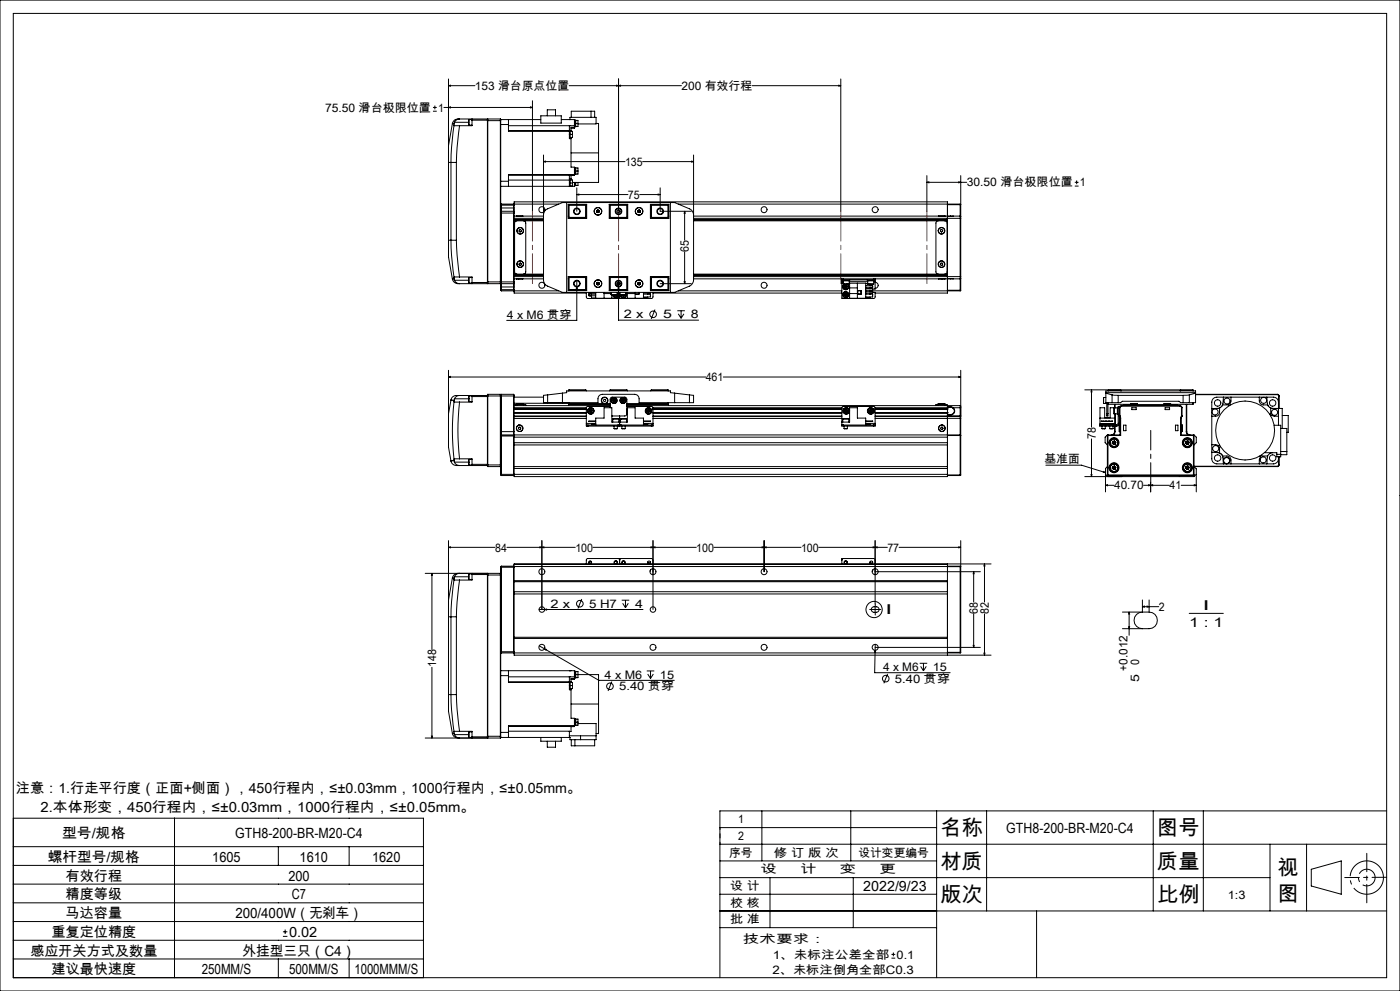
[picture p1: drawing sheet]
<svg xmlns="http://www.w3.org/2000/svg" width="420mm" height="297mm" viewBox="0 0 420 297" stroke-linecap="round" stroke-linejoin="round" font-family="sans-serif">
<g fill="none" stroke="#000" stroke-width=".3">
<path d="M0 0h420v297h-420zM4 4h412v289h-412zM129.9 33.3h1.1M129.9 32.2h1.1M130.5 31.6v1.2M133.2 32.2h26.5M134.5 25.7l.6-.2v.3zM134.5 32.2l.6-.2v.3zM134.5 23.7v48.3M134.5 25.7h8M135.7 37l-1.2 6.7v5h.8M135.7 37l.5 .1"/>
<path d="M136.2 37.5l-.7 6.6-.2 4.6M136.2 37.5l1.7 .2M136.2 37.1v.4M136.3 36.7l-.1 .4M136.3 36.7h4.3M137.9 35.7h-.4a1.66 1.66 0 0 0-1.8 1.3M137.9 37.7l-.8 6.5-.2 4.5M137.9 35.7l8.3 .1M137.9 35.7l-.8 .2-.8 .8M140.7 35.8v1.7M140.7 35.8h.9M140.7 37.5h.9"/>
<path d="M141.6 35.7v.3M141.6 36v1.7h-3.7M141.6 36h4.6M146.2 35.8v.4M146.2 36.2v48.3M146.2 36.2h4M146.3 35.7v49.3M146.3 35.7h3.8M146.3 35.7l-.1 .1M150.1 35.7v49.3M150.1 35.7l.1 .5M150.2 36.2v48.7"/>
<path d="M150.2 35.8h12M150.2 37.3h2.3M152.5 37.3v2h18.6v2h-.3M152.5 35.8v1.5M152.5 39.2h18.3M152.5 37.7h19.8M159.1 32l.6 .2-.6 .1zM159.7 30.2v33.1M162.2 34.7h6.2v2.2h-6.2zM164.2 34.7v-1.8h2.5v1.8M168.4 35.8h3.9v2.6h-1M170.7 25.7h33.7"/>
<path d="M170.8 39.2v1.1M170.8 37.7h.1M170.8 37.7v1.4M170.8 35.8h.1M170.8 35.8h.2M170.8 39.1v.1M170.8 39.1h.5M171 35.8v-.6h7.8v1.9h-5.4M171.1 39.4h.6v.9M171.3 39.1v.3M171.4 35.2v-1.9h7v1.9M172.3 38.2h-1v.9"/>
<path d="M172.3 36h.4v2h-.4M172.3 37h1.1M172.5 36v2M172.7 36.1h.7v.9M173.4 37v.9h-.7M177.3 33.3v1.9M178.8 37h.8v8.8M185 25.5l.6 .2-.6 .1zM185.6 25.7l.6-.2v.3zM185.6 23.7v39.6M225.7 25.7h26.5M251.6 25.5l.6 .2-.6 .1z"/>
<path d="M252.2 23.7v39.6M135.3 48.7h1.6M135.3 48.7v23.3M136.9 48.7v23.3M150.2 54.3h2.3M152.5 54.3v1.5M152.5 54h18.3M163.1 48.4l.6-.1v.3zM163.1 46.5v37.8l.3 .7 .5 .6 4.8 2h33.7l4.4-1.8 .7-.5 .6-1.4v-37.4M163.1 48.4h24.4M170.8 40.3v1.3h.5M170.8 40.3h.1"/>
<path d="M170.8 52.5h.1M170.8 52.5v1M170.8 54v1.8M170.8 53.9h.3v1.9M170.8 55.8h.1M170.8 40.3h.9M170.8 53.5v.5M170.8 53.5h.5M170.8 54.9h.9M171.1 53.9h.6v1M171.3 41.2v.4M171.3 53.5v.4"/>
<path d="M171.3 41.6v8.5h1v2.4h-19.8M171.3 55.8h.1M171.3 45.8h8.3M171.7 40.3v.9h-.6M171.7 54.9v.9h-.6M172.3 52.3h-19.8v2M172.3 50.3h.4v1.9l-.4 .1M172.3 52.6h-1v.9M172.3 54.7v1.1h-22.1M172.3 51.3h1.1M172.5 50.3v2M172.5 54.7v1"/>
<path d="M172.7 50.3h.7v1M172.7 54.7v.9l-.4 .1M173 58.3l.6-.1v.3zM173 56.3v7M173 58.3h15.4M173.4 51.3v.9h-.7M173.4 54.7v.9h-.7M179.6 45.8v8.9h-7.9M191.9 58.3h6.1M192.8 48.4h15.3M197.4 58.2l.6 .1-.6 .2zM198 56.3v7h9.4"/>
<path d="M207.5 48.3l.6 .1-.6 .2zM278.1 54.6l.6-.1v.3zM278.1 54.6h11.9M278.1 52.6v10.7M287.6 54.5l.6 .1-.6 .2zM288.2 52.6v12.3M322.4 55.8h1.2M322.4 54.6h1.2M323 54.1v1.1M134.5 72v5l1.2 6.6M134.5 72h.8M135.3 72h1.6"/>
<path d="M135.3 72l.2 4.6 .7 6.5M136.9 72l.2 4.4 .8 6.6M150.2 61.6h4M150.2 63.8h4M150.2 62.3h4M150.4 63.3v21.7M150.4 61.2v2.1M150.4 63.3h3.7M150.4 61.2h3.7M150.4 63.3l-.2 .2M150.4 61.2l-.2 .1M154.1 63.3v21.7"/>
<path d="M154.1 61.2v2.1M154.1 63.3l.1 .2M154.1 61.2l.1 .1M154.2 63.5v.3M154.2 63.5v-3h130v4.3M154.2 63.8v20.7M154.2 66.2h8.9M154.2 65.9h8.9M154.2 64.8h8.9M154.2 61.2h13.4M154.2 65.4h8.9M154.2 65.8h8.9"/>
<path d="M154.9 64.8h2M155 66.2l-.4 .2-.2 .4v14.7l.2 .5 .4 .2M155.8 68.9l.3-.1 .3 .2v.4l-.4 .2-.3-.3zM155.8 78.9l.3-.1 .3 .3-.1 .3-.3 .1-.3-.2zM157.1 66.2l.4 .2 .2 .4v14.7l-.2 .5-.4 .2M163.1 64.4l.3-1.1 .5-.5 4.8-2.1h33.7l4.8 2.1 .5 .5 .4 1.1M170 60.7v26.9M170.5 64.8h.1M170.5 61.2h5.5v4.2h-5.5zM170.6 61.5v3.9M170.6 61.5h5.1M170.7 61.3v4"/>
<path d="M170.7 61.3l-.1 .2M170.7 61.3h5.3M170.7 65.3h5.3M175.7 61.5l.2-.2v4l-.2-.1M175.7 65.2h-5.1l.1 .1M175.7 61.5v3.7M179.1 63.5l.3 .2M179.1 63.1v.4M179.4 62.9l.3 .2M179.4 62.9l-.3 .2M179.7 63.5l-.3 .2M179.7 63.1v.4"/>
<path d="M182.8 61.2h5.5v4.2h-5.5zM182.8 61.3h5.5M182.8 65.3h5.5M183.1 61.5v3.7M183.1 61.5l-.2-.2v4l.2-.1M183.1 61.5h5M183.1 65.2h5M188.1 61.5l.1-.2v4l-.1-.1M188.1 61.5v3.7M191.4 63.5l.3 .2M191.4 63.1v.4M191.7 62.9l.4 .2"/>
<path d="M191.7 62.9l-.3 .2M192.1 63.5l-.4 .2M192.1 63.1v.4M195.1 61.2h5.6v4.2h-5.6zM195.1 61.3h5.3M195.1 65.3h5.3M195.4 61.5v3.7M195.4 61.5l-.2-.2v4l.2-.1M195.4 61.5h5.2M195.4 65.2h5.2l-.2 .1M200.4 61.3v4M200.4 61.3l.2 .2"/>
<path d="M200.6 61.5v3.9M200.6 64.8h.1M201.1 60.7v26.9M203.5 61.2h84.5M205.4 63.3l.2 .6h-.4zM205.4 63.3v8.7M205.4 75.5v9.5M208.1 66.2h76.1M208.1 65.9h76.1M208.1 64.8h77.1M208.1 65.4h79.9M208.1 65.8h76.1"/>
<path d="M281.4 66.2l-.4 .2-.2 .4v14.7l.2 .5 .4 .2M281.6 64.8h2M282.2 68.9l.3-.1 .3 .2v.4l-.4 .2-.3-.3zM282.2 78.9l.4-.1 .2 .3-.1 .4h-.4l-.2-.3zM283.5 66.2l.4 .2 .2 .4v14.7l-.2 .5-.4 .2M284.2 64.8v.6M284.2 65.4v17.5M284.2 61.3h3.8M285.2 64.8h.8M285.2 64.8h.1M286 64.8h-.8M286 64.8h2"/>
<path d="M288 65.4h.2M288 64.8v.6M288 64.8l.2 .1M288 61.2v.1M288 61.2l.2 .1h-.2M288 61.3v3.5M288 65.4v17.5M288.2 64.9v.5M288.2 65.4v17.5M135.7 83.6a1.84 1.84 0 0 0 2.2 1.4M136.2 83.1v.5M136.2 83.6l.1 .4"/>
<path d="M136.2 83.6h-.5M136.3 84l.8 .8 .8 .2M136.3 84h4.3M137.9 83l-1.7 .1M137.9 83h3.7v1.7M140.7 83.2v1.6M140.7 83.2h.9M140.7 84.8h.9M141.6 84.7v.3M141.6 84.7h4.6M146.2 84.9l-8.3 .1M146.2 84.5v.4"/>
<path d="M146.2 84.5h8M146.2 84.9l.1 .1M146.3 85h3.8M150.2 84.9v1.1M150.2 86l.2 1.2M150.2 84.9l-.1 .1M150.2 86.8h4M150.2 84.8l.2 .2M150.2 86h4M150.4 85v2.2M150.4 85h3.7M150.4 87.2h3.7"/>
<path d="M154.1 85v2.2M154.2 84.5v.3M154.2 84.8v3h21.7M154.2 82.2h8.9M154.2 82.5h8.9M154.2 83.6h8.9M154.2 87.2h13.4M154.2 82.9h8.9M154.2 84.8l-.1 .2M154.2 87l-.1 .2M154.9 83.6h2M170.5 83.6h.1"/>
<path d="M170.5 82.9h5.5v4.2h-5.5zM170.6 82.9v3.9M170.6 86.8h5.1M170.6 86.8l.1 .2M170.7 83v4M170.7 83l-.1 .2h5.1M170.7 83h5.3M170.7 87h5.3M173 85.8l.2 .6h-.3zM173 84.2v11.8h-21M175.7 83.2l.2-.2v4l-.2-.2M175.7 83.2v3.6"/>
<path d="M175.9 87.6v1.5l.4 .4 9.3-.1M176.7 87.6v.2h2M176.7 88.2v.4h2M176.7 88.2v.2M176.7 88.2h2M176.8 88.6h.5M177.4 87.8v.4l-.3-.3-.4 .3M177.4 88.6v.7h1.3M178.7 87.6v1.8h14.3v-1.8M179.1 85.2l.3 .2M179.1 84.8v.4M179.4 84.6l.3 .2"/>
<path d="M179.4 84.6l-.3 .2M179.7 85.2l-.3 .2M179.7 84.8v.4M181.2 87.6v1.8M181.2 88h2.1M182.8 83h5.5M182.8 82.9h5.5v4.2h-5.5zM182.8 87h5.5M183.1 83.2v3.6M183.1 87v.1M183.1 83.2l-.2-.2v4l.2-.2M183.1 83.2h5"/>
<path d="M183.1 86.8h5M183.3 88.3h1.8M183.3 87.6v.7M183.6 88.3v1.1M183.7 87v.1M184.3 88.3l.1 .3M184.4 88.6l.5 .2M184.7 88.3l-.3 .3M184.7 88.3l.2 .5M184.8 88.3l.4 .1M185.1 87.6v.7M185.1 88.1l.1 .3"/>
<path d="M185.2 85.2l.3-.1zM185.2 85.2l.2 .2M185.2 88.4l-.3 .4M185.2 85.3l.1 .1M185.3 87.6a.86 .86 0 0 1-.2 1.5 .86 .86 0 0 1-1.2-.8M185.3 87.6a.89 .89 0 0 1-.2 1.5 .89 .89 0 0 1-1.3-.8M185.5 84.6v.5M185.5 84.9h.4M185.6 85.8l.1 .6h-.3zM185.6 84.2v11.8h24M185.9 84.7v.6M185.9 87.6v1.8"/>
<path d="M186 88.3h1.8M186 87.6v.7M186.6 88.3l.1 .3M186.7 88.6l.4 .2M187 88.3l-.3 .3M187 88.3l.1 .5M187.1 88.3l.4 .2M187.4 87v.1M187.5 88.5l-.4 .3M187.5 88.3v.2M187.8 87.8a.9 .9 0 0 1-.4 1.4 .9 .9 0 0 1-1.2-.9M187.8 87.8a.86 .86 0 0 1-.5 1.3 .86 .86 0 0 1-1.1-.8"/>
<path d="M187.8 87.6v.7M188.1 83.2l.1-.2v4.1M188.1 83.2v3.6M188.1 87v.1M188.1 86.8l.1 .2M188.2 87.6v1.8M188.2 88h2.3M190.5 87.6v1.8M190.6 87.6v.6h1.1v-.6M190.6 87.6v.5M191.4 85.2l.3 .2M191.4 84.8v.4"/>
<path d="M191.7 84.6l.4 .2M191.7 84.6l-.3 .2M192.1 85.2l-.4 .2M192.1 84.8v.4M193 88.2h2.1M194.3 87.8v.4l.4-.3 .4 .3M194.3 89v.3h-1.3M195.1 88.2v.2M195.1 82.9h5.6v4.2h-5.6zM195.1 87.6v.2h-2.1M195.1 88.2v.8h-2.1M195.1 83h5.3"/>
<path d="M195.1 87h5.3M195.4 83.2v3.6M195.4 83.2l-.2-.2v4l.2-.2M195.4 86.8h5.2M195.9 87.6v1.5l-.4 .4-9.4-.1M195.9 87.8h56.7M196.5 92.8l-1.1 2.8M198 85h9.4M200.4 83v4M200.4 83l.2 .2h-5.2M200.6 82.9v3.9M200.6 83.6h.1"/>
<path d="M200.6 86.8l-.2 .2M203.2 93.1h2.3M203.5 94l.8 1.4M203.5 87.2h49.1M204.3 93.1v2.3M205.2 94l-.9 1.4M205.2 84.4h.4l-.2 .6zM208.1 82.2h76.1M208.1 82.5h76.1M208.1 83.6h44.5M208.1 82.9h79.9M252.6 83.6h.4"/>
<path d="M252.6 83.9h.4M252.6 83.9v.5M252.6 83.6v.3M252.6 84.4v5h7.1v-4.5h-4.9M252.6 84.4h.4M252.6 84.9h.4M252.9 83.9v.3h2v-.3M253 85.1h.1M253 85.1h1.8M253 84.2v.9M253 85.2h1.7M253 83.6v.3"/>
<path d="M253 83.6h9M253 83.9h9M253.2 86l.3 .4M253.3 88.1v.5M253.3 88.1l.9 .4M253.3 85.2a.9 .9 0 0 0-.3 1.3 .9 .9 0 0 0 1.4 0 .9 .9 0 0 0-.3-1.3M253.3 88.6l.5 .2M253.4 85.2a.86 .86 0 0 0-.3 1.3 .86 .86 0 0 0 1.3 0 .86 .86 0 0 0-.3-1.3M253.4 85.5l-.2 .5M253.4 85.5l.6 .9M253.7 87.8l-.4 .3M253.7 87.8l.4 .2"/>
<path d="M253.7 87.8l.1 1M254 85.5h-.6M254 85.5l.2 .4M254 85.5l-.5 .9M254 86.4h-.5M254.1 88l.1 .5M254.1 88l-.8 .6M254.2 88.5l-.4 .3M254.2 85.9l-.2 .5M254.2 85.9l-1 .1M254.8 85.1l-.1 .1M254.8 84.2v.9"/>
<path d="M254.8 84.4h5.5M254.9 84.9v4.5M254.9 88h2.3M254.9 86.3h2.3M257.2 84.9v4.5M257.3 87.1h1v1.1h-1zM257.3 88.1v-1h1v1M259.7 85.6h2.1v.5M259.7 86.5h2.1v.5h-2.1M259.7 87.3h2.1v.5h-2.1M259.7 88.2h2.1v.8h-2.1M259.7 86.1h2.1"/>
<path d="M259.7 85h.6M260.2 83.9v.3h2v-.3M260.3 85.1h.1M260.3 85.1h1.8M260.3 84.2v.9M261 87.8v.4l.4-.3 .4 .3M261 85.2v.4M261 87v.3M261 89v.3h-1.3M261 87.2h27M261.2 85.6h.4M261.8 86.1l-.4 .3-.4-.3v.4"/>
<path d="M261.8 85.9v.2M261.8 88.2v.2M261.8 87.6h.7v1.5l-.4 .4-9.3-.1M262 83.6h.5M262 83.9h.5M262 83.6v.3M262.1 85.1l-1.7 .1M262.1 84.2v.9M262.1 84.4h.4M262.5 84.6a.9 .9 0 0 1 1 .9 .9 .9 0 0 1-1 .9M262.5 83.9v.5M262.5 83.6v.3"/>
<path d="M262.5 84.4v2.2h-.7M262.5 83.6h22.7M281.6 83.6h2M284.2 82.9v4.9h-21.7M284.2 82.9v.6h1M284.2 87h3.8M285.2 83.5l.8 .1M285.2 83.6h.8M285.2 83.5v.1M286 83.6h2M288 82.9h.2M288 82.9v.7"/>
<path d="M288 87h.2M288 87v.2M288 83.6v3.4M288.2 82.9v.5M288.2 83.4l-.2 .2M288.2 87l-.2 .2M288.2 83.4v3.6M134.5 113l.6-.2v.3zM134.5 111v13M134.5 113h77.2M135.3 119.9h.1M135.3 119.9l.9 .1"/>
<path d="M135.3 119.9l-.8 4.1M136.3 119.5l-.1 .5M136.3 119.5h4.3M137.9 118.5h-.3a1.84 1.84 0 0 0-2.3 1.4M137.9 118.5a1.59 1.59 0 0 0-1.6 1M137.9 118.5h8.3M140.6 119.5l.1 .9M140.7 118.7l-.1 .8M140.7 118.7v1.7M140.7 118.7h.9M141.6 118.5v.3M141.6 118.8h4.6"/>
<path d="M141.6 118.8v1.7h-3.7M146.2 118.7h8M146.2 118.8v20.4M146.3 118.2l-.1 .6M146.3 118.2v21.6M146.3 118.2h3.8M150.1 118.2v21.6M150.1 118.2l.1 12.3M150.4 118.2v12.1M150.4 118.2h3.7M150.4 118.2l-.2 .2M154.1 118.2v12.1"/>
<path d="M154.1 118.2l.1 .5M154.2 119h8.9M154.2 118.7v10.7M164.3 118.4l-1.2 .1v2.2h1.2M164.3 118.4v2.3M168.7 117.8v2.9M168.7 117.8l1.3-.1v-.5h31.1v.5l1.3 .1M168.7 117.8l-4.4 .6M170.6 117v.2M170.6 117h5.3M170.7 116.8h5l.2 .2M170.7 116.8v.4"/>
<path d="M170.7 116.8l-.1 .2M175.9 117v.2M182.9 117l.2-.2h5l.1 .2M182.9 117h5.3M182.9 117v.2M183.9 119.6l-.2 .4M183.9 119.6l.6 .8M184.5 119.6l.2 .4M184.5 119.6h-.6M184.5 119.6l-.5 .9M184.7 120l-.2 .4M184.7 120h-1"/>
<path d="M186.6 119.6l-.2 .4M186.6 119.6l.3 .4M187.1 119.6l.3 .4M187.1 119.6h-.5M187.1 119.6l-.2 .4M187.4 120l-.3 .4M187.4 120h-.5M188.2 117v.2M195.2 117h5.4M195.2 117v.2M200.4 116.8h-5l-.2 .2M200.4 116.8v.4"/>
<path d="M200.4 116.8l.2 .2M200.6 117v.2M202.4 117.8v2.9M202.4 117.8l4.4 .6M206.8 118.4l1.3 .1v2.2h-1.3M206.8 118.4v2.3M217 113h71.2M287.6 112.8l.6 .2-.6 .1zM288.2 111v13.6M327.4 116.8v11.2M327.4 116.8l.2 .6h-.3zM331 119.1h.1"/>
<path d="M331 119.1v1.8M331.1 119.1v1.8M331.1 119.1h.7M331.8 117.7h26.9M331.8 117.8l1.8 .6M332.4 117h4M332.4 117v.2M332.4 117l.1-.2v.4M333.6 118.4l1.9 .1M333.6 118.4v2.3M335.5 118.5h19.4M335.5 118.5v2.2"/>
<path d="M336.4 117l-.2-.2v.4M336.4 117v.2M354 117h4M354 117l.2-.2v.4M354 117v.2M354.9 118.5v2.2M356.8 118.4l-1.9 .1M356.8 118.4v2.3M357.9 116.8h-32.5M357.9 116.8v.4M357.9 116.8l.1 .2M358 117v.2"/>
<path d="M358.7 118.2h24.5M358.7 118.3h24.5M358.7 117.8l-1.9 .6M367 119l-.2 2.4M369.3 119v1.4l-.4 .6 .2 .4M377.8 119v1.2a1.21 1.21 0 0 0 1.2 1.2h1.3M379 119h-13.9a1.45 1.45 0 0 0-1.6 1.5v2.8M379.2 119h2.8a1.51 1.51 0 0 1 1.5 1.5v7M380 119l.3 2.4M383.2 118.2l.4 .1 .1 .4M383.2 118.3l.4 .4M383.2 118.2v.1"/>
<path d="M383.6 118.7h.1M383.6 118.7v3.7M383.7 118.7v3.7M134.5 124v10l.8 4.1M135.3 138.1a2.06 2.06 0 0 0 2.6 1.4M135.3 138.1h.1M136.2 120.4l1.7 .1M136.2 120.4a75.3 75.3 0 0 0 0 17.2M136.2 120v.4M136.2 137.6v.4M136.2 138l.1 .5M136.2 138l-.9 .1"/>
<path d="M136.3 138.5l.7 .8 .9 .2M136.3 138.5h4.3M137.9 120.5a73.4 73.4 0 0 0 0 17M137.9 137.5l-1.7 .1M137.9 137.5h3.7v1.7M137.9 139.5h8.3M140.6 138.5l.1 .8M140.7 137.7l-.1 .8M140.7 137.7v1.6M140.7 137.7h.9M140.7 139.3h.9M140.7 120.4h.9"/>
<path d="M141.6 139.2v.3M141.6 139.2h4.6M146.2 139.2l.1 .6M146.2 139.3h4M146.3 139.8h3.8M150.2 139.7l-.1 .1M150.2 130.5v11.8l.2 .2M150.2 130.7h4M150.2 129.4h4M150.4 130.3h3.7M150.4 130.3v12.2M150.4 130.3l-.2 .2"/>
<path d="M154.1 130.3v12.2M154.1 130.3l.1 .2M154.2 129.4v.9M154.2 131h130M154.2 132.7h130M154.2 133.3h130M154.2 130.3h133.8M154.2 139.8h130M154.2 121.6h28.9M154.2 122.6h21.7M154.2 123.7h21.7M154.2 122.7h21.7"/>
<path d="M154.2 123.6h21.7M154.2 122.2h21.7M154.2 124.7h21.7M154.2 125.4h21.7M154.2 122.5h21.7M154.2 124.8h21.7M154.2 120.9h16.4M155 121h2.1M155 121v.6M155.1 121.2h1.9M155.6 128.1l.4-.1 .2 .3-.1 .3-.3 .1-.3-.3zM157.1 121.2h-2.7v.4"/>
<path d="M157.1 121.2h.6v.4M157.1 121v.6M164.3 120.7h15.1v-1.2a1.33 1.33 0 0 1 1.3-1.3h9.7a1.33 1.33 0 0 1 1.3 1.3v1.2h15.1M170.6 120.7v.9M170.7 121h12.4M170.7 121l-.1 .2h12.5M170.7 120.7v.3M175.9 127.4v.3h.5M175.9 127.4h.5M175.9 126.9v.5M175.9 126.9h2.8M176.4 127.4h9"/>
<path d="M176.4 127.7h9M176.4 127.4v.3M176.7 123.3l.4 .3M176.9 122.8l-.2 .5M176.9 122.8l.3 .4M177.2 123.2l-.5 .1M177.2 123.2l-.1 .4M177.2 123.2l.4 .3M177.4 122.7l-.5 .1M177.4 122.7l.3 .3M177.4 122.7l-.2 .5M177.6 123.5l-.5 .1"/>
<path d="M177.7 123l-.1 .5M177.7 123l-.5 .2M178.7 127.4v-2.1h2.5v-3.1h2.4v4.3h4.6v-4.3h2.3v3.1h2.5v2.1M178.7 127h-1.3v.2h1.3M178.7 126.2h-2l2 .1M183.1 121.8l-7 .1-.2 .3v4.7M183.1 122.2v-2.6l.2-.5 4.2-.1 .5 .4 .1 4.6-.2 .5-.4 .2h-3.9M183.7 120l.3 .5M183.8 125.6h1.8M183.8 125.6v.9M184.2 128.4h1M184.2 127.7v.7"/>
<path d="M184.5 120.4l-.5 .1M185.2 127.7v.7M185.4 127.4h1M185.4 127.7h.5M185.4 127.4v.3M185.6 125.5l-1.8 .1M185.6 125.6h.1M185.6 125.6v.9M185.9 127.7h.5M185.9 124.7v3M186.2 125.6h1.8M186.2 125.6v.9"/>
<path d="M186.4 127.4v.3M186.4 127.4h9M186.4 127.7h9M186.4 120l.3 .5M186.5 128.4h1.1M186.5 127.7v.7M186.9 120l-.2 .5M186.9 120l.2 .4M186.9 120h-.5M187.1 120.4l-.4 .1M187.6 127.7v.7M187.9 125.5l-1.7 .1"/>
<path d="M188 125.6h.1M188 125.6v.9M188.1 122.6v1.1M188.1 121.8l7.6 .1 .2 .4v4.6M188.1 122.8v.7M188.1 122.9v.5M188.1 121.6h99.9M188.1 121h12.3M193 126.2h2.1l-2.1 .1M193 127h1.3v.2h-1.3M193 126.9h2.9M194.1 122.9v.5"/>
<path d="M194.1 122.9l.9 .5M194.1 123.4l.5 .2M194.5 122.7l-.4 .2M194.5 122.7l.5 .2M194.5 122.7l.1 .9M195 122.9v.5M195 122.9l-.9 .5M195 123.4l-.4 .2M195.4 127.4h.5M195.4 127.4v.3M195.9 122.2h56.7M195.9 127.4v.3h-.5"/>
<path d="M195.9 126.9v.5M195.9 122.6h56.7M195.9 123.7h56.7M195.9 122.7h56.7M195.9 123.6h56.7M195.9 124.7h56.7M195.9 125.4h56.7M195.9 122.5h56.7M195.9 124.8h56.7M200.4 121l.2 .2h-12.5M200.4 120.7v.3M200.6 120.7v.9"/>
<path d="M252.6 127.4h.4M252.6 126.5h2.3v-4.3h2.3v3.1h2.5v2.1M252.8 125.6v.9M252.8 125.6h.2M253 125.5l-.2 .1M253 125.5h1.6M253 127.4h9M253 127.7h9M253 127.4v.3M253.2 128.4h1M253.2 127.7v.7M253.4 123.4l.4 .2"/>
<path d="M253.5 122.9l-.1 .5M253.5 122.9l.4 .3M253.9 123.2l-.1 .4M253.9 123.2l.4 .2M253.9 122.7l-.4 .2M253.9 122.7l.5 .2M253.9 122.7v.5M254.2 127.7v.7M254.3 123.4l-.5 .2M254.4 122.9l-.1 .5M254.4 122.9l-1 .5M254.6 125.5v.1"/>
<path d="M254.6 125.6v.9M259.7 127h1.3v.2h-1.3M259.7 126.2h2.1l-2.1 .1M259.7 126.9h2.8M260.8 122.9v.5M260.8 122.9l.4 .3M260.8 123.4l.5 .2M261.2 122.7l-.4 .2M261.2 122.7l.4 .2M261.2 122.7l.1 .9M261.2 123.2l-.4 .2M261.2 123.2l.5 .2"/>
<path d="M261.6 122.9l.1 .5M261.6 122.9l-.4 .3M261.7 123.4l-.4 .2M262 127.4h.5M262 127.4v.3M262.5 122.5l21.7 .1M262.5 127.4v.3h-.5M262.5 126.9v-4.7l-.2-.3-9.4-.1-.3 .4v5.5h.4M262.5 126.9v.5M262.5 122.6h21.7M262.5 123.7h21.7M262.5 122.7h21.7"/>
<path d="M262.5 123.6h21.7M262.5 122.2h21.7M262.5 124.8h21.7M281.4 121h2.1M281.4 121v.6M281.5 121.2h1.9M282.4 128h.4l.1 .4-.2 .3h-.4l-.1-.4zM283.5 121.2h-2.7v.4M283.5 121.2h.6v.4M283.5 121v.6M284.2 123.7h.1M284.2 122.2v2.6"/>
<path d="M284.2 124.8v18h-130v-12.5M284.2 122.6h.1M284.2 130.5h3.8M284.2 124.3h1M284.2 124.2h1M284.2 124.8h3.8M284.2 122.1h1M285.2 121.9h-1v-.3v.6M285.2 122.1l.7 .2M285.2 121.9l.8 .3M285.2 121.9v.2M285.2 124.2v.1"/>
<path d="M285.9 122.3a1.09 1.09 0 0 1 .3 1.2 1.09 1.09 0 0 1-1 .7M286 122.2a1.18 1.18 0 0 1 .4 1.3 1.18 1.18 0 0 1-1.2 .8M286 122.2h2M286 122.2l-.1 .1M288 130.3v.2M288 130.3l.2 .2h-.2M288 121.6v.6M288 121.6h.2v.6h-.2M288 124.6h.2M288 124.6v.2M288 125.4h.2M288 124.8v.6"/>
<path d="M288 124.6l-25.5 .1M288 122.2v2.4M288 125.4v4.9M288 130.5v11.8M288 125.4h-25.5M288.2 124.7l-.2 .1M288.2 124.6v.1M288.2 124.7v.7M288.2 125.4v16.9M313.8 139.4h10.6l7.2 2.2M327.4 131.5v11.3M330 125.3h4.5"/>
<path d="M330.1 127h4.3v.2h-4.3zM330.4 126.2l.8 .1zM330.4 127.4h-.5v.3h.5M330.4 127.4h4.6M330.4 127.7h1.4M330.4 127.4v.3M330.6 128.4h1M330.6 127.7v.7M331 120.9h.1M331.1 120.9h.9M331.6 126.2l.5 .1zM331.6 127.7v.7"/>
<path d="M331.8 127.7h.9M331.8 127.4v.3M332 124v.7h.4v-.7M332 124h.4M332 120.7v3.3M332.2 130.5l.1-.2 .1 .2M332.2 130.5h.2M332.2 139.8l-.6 .6v7M332.2 130.5v11.8M332.4 130.5h3.8M332.4 120.7v3.3M332.4 130.5v11.8"/>
<path d="M332.4 121l.1 .2M332.4 126.2l.5 .1zM332.5 121.2h6.7M332.5 120.7v.5M332.7 127.7h2.3M332.7 127.4v.3M332.9 128.4h1M332.9 127.7v.7M333.3 126.2l.5 .1zM333.6 120.7h1.9M333.6 120.7h-1.8v-3.5h26.9v3.5h-1.9M333.7 132.8l.3 .4"/>
<path d="M333.8 132.3l-.1 .5M333.8 132.3l.4 .4M333.8 139.8l-.1 .5M333.8 139.8l.4 .4M333.9 127.7v.7M334.2 122.2v.1M334.2 122.3v1.7M334.2 122.2v1.8M334.2 124h1M334.2 122.2h1M334.2 132.7l-.5 .1M334.2 132.7l-.2 .5"/>
<path d="M334.2 132.7l.4 .4M334.4 129.4a.96 .96 0 0 1-1 .9M334.4 129.4h.1M334.4 132.1l.4 .4M334.4 132.1l-.6 .2M334.4 132.1l-.2 .6M334.4 139.6l.4 .4M334.4 139.6l-.6 .2M334.4 139.6l-.2 .6M334.4 121.2v1M334.4 127.7v1.7M334.5 122.2h-1.4v3h-1.7v-3h-1.4v5.2"/>
<path d="M334.5 124v3.4M334.5 129.4l-.5 .9M334.5 121.2v1M334.5 127.7v1.7M334.6 133.1l-.6 .1M334.8 132.5l-.2 .6M334.8 132.5l-.6 .2M335 127.4v.3M335.5 122.2h-.3v1.9h.3M335.5 126.9l-.5 .5M335.5 120.7h.7l.5-.4h17l.5 .4h.7M335.5 126.9h.3"/>
<path d="M335.5 122.3h.3M335.5 122.3v4.6M335.8 127.4v2M335.8 127.3h.1M335.8 127.4h.1M335.8 124.7l.2 .7M335.8 122.2v-.4h-.3v.5M335.8 126.9a.84 .84 0 0 1-.8 .8M335.8 122.2h.2M335.8 124.6l.1 .2M335.8 124.6h.2M335.8 127.3v2.1"/>
<path d="M335.8 127.3h.2M335.8 129.4h.2M335.8 122.2v4.7M335.9 124.8l.1 .6M336 124.6v.1M336 124.7l.2 .7M336 124.7l-.1 .1M336 127.3v2.1M336 122.2v2.4M336 127.4h.1M336 129.3v.1M336 125.4h.2"/>
<path d="M336 130.3l.2 .2M336 130.3h-3.8l-.7 .7v1.7l.7 .6M336 125.4v4.9M336.2 125.4v5.1M336.5 121.6v.1M336.5 121.7l-.5 .5M336.5 121.6l-.5 .1-.2 .5M336.5 121.6h17.4M336.5 121.7h17.4M337 127.4h.8v1.7h-.8zM337.9 121.2h-.7v.4M337.9 121.2h14.6"/>
<path d="M337.9 121.2v.4M339.2 121h2M339.2 121.2h.1M339.2 121.2h2M339.2 121v.2M339.5 122.2h1.4v.6h-1.4zM341.2 121.2h.1M341.2 121v.2M349.2 121h2M349.2 121.2h.1M349.2 121.2h2M349.2 121v.2"/>
<path d="M349.5 122.2h1.4v.6h-1.4zM351.2 121.2h.1M351.2 121.2h6.7M351.2 121v.2M352.5 121.2h.7v.4M352.5 121.2v.4M352.6 127.4h.8v1.7h-.8zM353.9 121.7l.5 .5M353.9 121.6v.1M353.9 121.6l.5 .1 .2 .5M354.2 125.4h.2M354.2 130.5h3.8"/>
<path d="M354.2 125.4v5.1M354.4 129.3v.1M354.4 130.3l-.2 .2M354.4 130.3h3.8l.7 .7v1.7l-.7 .6M354.4 125.4v4.9M354.4 124.7l.1 .1M354.4 124.7l-.2 .7M354.4 127.3v.1M354.4 124.6v.1M354.4 124.6h.2M354.4 122.2h.2M354.4 127.3v2.1"/>
<path d="M354.4 127.3h.2M354.4 129.4h.2M354.4 122.2v2.4M354.5 124.8l-.1 .6M354.6 127.3v2.1M354.6 124.7l-.2 .7M354.6 124.6l-.1 .2M354.6 122.2v2.5M354.9 120.7h1.9M355.6 132.8l.4 .4M355.8 132.3l-.2 .5M355.8 132.3l.8 .8"/>
<path d="M355.8 139.8l-.2 .5M355.8 139.8l.8 .8M355.9 129.4l.2 .6 .3 .3M355.9 129.4h.1M355.9 121.2v8.2M356 129.4a1.02 1.02 0 0 0 1 .9M356 121.2v8.2M356.4 132.1l.4 .4M356.4 132.1l-.6 .2M356.4 132.1l-.4 1.1M356.4 139.6l.4 .4M356.4 139.6l-.6 .2"/>
<path d="M356.4 139.6l-.2 .6M356.6 133.1l-.6 .1M356.8 132.5l-.2 .6M356.8 132.5l-1.2 .3M357.9 120.7v.5M358 130.5v-.2l.2 .2M358 130.5h.2M358 120.7l-.1 .5M358 130.5v11.8M358.2 139.7h25M358.2 130.5v11.8M363.5 133.3h1.4l.6 .3 .4-.2"/>
<path d="M363.5 123.6v13.9a1.51 1.51 0 0 0 1.6 1.5h2.7M363.5 135.5l2.4 .3M365.8 135.7a2.25 2.25 0 0 1 1.2 2.6v.7M365.9 122.3v1.3a1.14 1.14 0 0 1-1.2 1.1h-1.2M365.9 135.8l.9 .9h1.3a1.2 1.2 0 0 1 1.2 1.2v1.1M365.9 122.3l-2.4 .2M366.1 133.8l-.2 .2v1.8M366.2 122.1l-.3 .2M366.8 121.4l-.9 .9M366.8 121.4h1.7l.2 .2M366.8 121.3l-.2 .4M378 136.7l.2 .3-.4 .6v1.4"/>
<path d="M378.4 136.4l.2 .3h1.7M380.3 136.7l-.3 2.3M380.3 121.4l.9 .9M380.3 121.4l.2 .3M380.9 122.1l.3 .2M381.2 124.6l.3-.2 .6 .3h1.4M381.2 122.3v1.7l-.3 .2M381.2 122.3l2.3 .2M381.8 135.7a1.69 1.69 0 0 0-1.5 1M382.2 127.5h2v9.4h-1.2v-1.2h-3.6M382.5 122.4h2.2v6M383 136.2h1.2"/>
<path d="M383.2 139.8h-25l.7 .7v6.9M383.2 139.7v.1M383.5 136.9a1.64 1.64 0 0 1-1.5 2.1h-13.9M383.6 139.3l-.4 .4M383.6 139.3h.1M383.6 136.9v2.4M383.7 139.3l-.1 .4-.4 .1M383.7 136.9v2.4M384.2 128.4h1.8v7.9h-1.8M384.2 135.3h1.8M384.7 124.5h1.8v5.1h-.5M150.2 142.1h4"/>
<path d="M150.4 142.5h3.7M154.2 140.4h130M154.2 142.2h130M154.2 142.3l-.1 .2M284.2 142.5h3.8M284.2 142.3h3.8M288 142.3v.2M288 142.3h.2M288.2 142.3l-.2 .2M327.3 142.2h.3l-.2 .6zM331.1 141.3l.5 .3h-.6zM331.6 145.4l.6-.1v.3z"/>
<path d="M331.6 145.4h2.6M331.6 142.2l.7 .6M332.2 142.3h.2M332.2 142.3l.2 .2M332.4 142.3v.2M332.4 142.5h25.6M332.4 142.3h25.6M333.7 140.3l.3 .4M334.2 140.2l-.5 .1M334.2 140.2l-.2 .5M334.2 140.2l.4 .4M334.6 140.6l-.6 .1"/>
<path d="M334.8 140l-.2 .6M334.8 140l-.6 .2M336.9 142.5l-.3 .3M343.1 145.4h7.7M344.6 145.3l.6 .1-.6 .2zM345.2 145.4l.6-.1v.3zM345.2 144.5v2.9M353.6 142.5l.3 .3M354.4 145.4h4.5M355.6 140.3l.4 .4M356.2 140.2l-.6 .1M356.2 140.2l-.2 .5"/>
<path d="M356.6 140.6l-.6 .1M356.8 140l-.2 .6M356.8 140l-.6 .2M358 142.3h.2M358 142.3v.2M358.2 142.3l-.2 .2M358.3 145.3l.6 .1-.6 .2zM358.9 142.2l-.7 .6h-32.8M129.6 171.8l.1 .6h-.3zM129.6 171.8v22.9M134.5 164l.6-.1v.3zM134.5 162v46.2"/>
<path d="M134.5 164h14M135.7 173.2l-1.2 6.6v5.1h.8M135.7 173.2l.5 .1M136.2 173.7l-.7 6.6-.2 4.6M136.2 173.7l1.7 .1M136.2 173.3v.4M136.3 172.9a1.64 1.64 0 0 1 1.6-1.1h-.4a1.66 1.66 0 0 0-1.8 1.4M136.3 172.9l-.1 .4M136.3 172.9h4.3M137.9 173.8l-.8 6.6-.2 4.5M140.7 172v1.7M140.7 172h.9"/>
<path d="M140.7 173.7h.9M141.6 171.8v.4M141.6 172.2v1.6h-3.7M141.6 172.2h4.6M146.2 171.8v.1M146.2 171.9v49.2M146.2 171.9v.4M146.2 172.3v48.4M146.2 172.3h4M150.1 171.8v49.4M150.1 171.8h-22.5M150.1 171.8l.1 .1"/>
<path d="M150.2 170.1h4M150.4 169.7l-.2 .1v50.9M150.4 169.7v26M150.4 169.7h3.7M154.1 169.7v26M154.1 169.7l133.9 .1M154.2 177.3v.1M154.2 174h130M154.2 174.3h130M154.2 169.1h130M154.2 178h130M154.2 177.3h130"/>
<path d="M162 163.9l.6 .1-.6 .2zM162.6 164l.6-.1v.3zM162.6 162v20.7M172.6 164h-20.5M174.5 179.5l-1.1 2.8M176.7 168.4v.3h.7v-.3M176.8 168.2h.5M184.5 169a.5 .5 0 0 1-.2-.7 .5 .5 0 0 1 .8 0 .5 .5 0 0 1-.2 .7M185.6 167.4h.5M185.9 167.4v1.6M186.5 179.9h2.3M186.9 169a.5 .5 0 0 1-.3-.7 .5 .5 0 0 1 .8 0 .5 .5 0 0 1-.2 .7"/>
<path d="M187.6 179.9v2.2M194.3 168.4v.3h.8v-.3M195.1 171l-.1 .2M195.3 163.9l.6 .1-.6 .2zM195.9 164l.6-.1v.3zM195.9 162v20.7M195.9 167.9l-.4-.5h-9.2l-.4 .5-.4-.5h-9.2l-.4 .4v1.2M208.9 164h-31M214.2 164h26.1M228.6 163.9l.6 .1-.6 .2zM229.2 164l.6-.1v.3zM229.2 162v9.3"/>
<path d="M245.6 164h20.6M252.6 167.9l.3-.5h9.2l.4 .5M252.8 167.4h-.2v1.6M253.5 169a.5 .5 0 0 1-.2-.8 .5 .5 0 0 1 .8 0 .5 .5 0 0 1-.2 .8M261 168.4v.3h.8M261.8 171l-.1 .2M261.8 168.4v.3M261.9 163.9l.6 .1-.6 .2zM262.5 164l.6-.1v.3zM262.5 162v19M262.5 171.3h31.6M269.7 164h18.5"/>
<path d="M284.2 169v27.4M284.2 169.7h3.8M287.6 163.9l.6 .1-.6 .2zM288 169.7l.2 .1h-.2M288 169.7v.1M288 169.8v25.7M288.2 162v33.5M292.1 171.3l.1 .6h-.2zM292.1 171.3v9.1M295.3 169l.2 .6h-.3zM295.3 169v11.4M297.3 169h-143.1v27.4h143.1"/>
<path d="M342.7 179.8v3.6a2.49 2.49 0 0 0-2.5 2.5 2.49 2.49 0 0 0 2.5 2.5M344.7 179.8v3.6M129.6 200v21.2M135.3 184.9h1.6M135.3 184.9v23.3M136.9 184.9v23.3M150.2 195.3h4M150.2 195.5l.2 .2M150.4 195.7h3.7M154.2 195.7h133.8M154.2 191.3h130M154.2 191h130"/>
<path d="M154.2 195.5l-.1 .2M161.7 182.7h31.2M161.8 193.6l1.5 .8M163.3 194.4l.6 .2-.1 .3zM163.3 194.4l16.4 9.5h22.6M163.4 182.7l.6-.2v.3zM186.8 180.8l.8 1.3M188.5 180.8l-.9 1.3M261.6 182.1l.3-.2h1a.83 .83 0 0 1 .8 .8 .83 .83 0 0 1-.8 .8 1.18 1.18 0 0 1-1.5-.5zM261.7 182.7h1.7M262.5 194.9l.2 .6h-.3zM262.5 181.9v1.6"/>
<path d="M262.5 194h31.6M262.6 193.1l-.2 8.5h22.6M275.9 198.8h2.3M276.2 199.7l.8 1.3M277 198.8v2.2M277.9 199.7l-.9 1.3M284.2 195.5h3.8M288 195.5v.2M288 195.5h.2M288.2 195.5l-.2 .2M292 193.4h.2l-.1 .6zM292.1 184v10"/>
<path d="M295.2 195.8h.3l-.2 .6zM295.3 184v12.4M336.7 183.4h8M338.6 187.8h.3l-.2 .6zM338.7 183.4v7M338.7 183.4l.2 .6h-.3zM342.7 181.8l.6-.2v.4zM342.7 181.8h4.9M344.1 181.6l.6 .2-.6 .2zM344.7 183.4a2.49 2.49 0 0 1 2.5 2.5 2.49 2.49 0 0 1-2.5 2.5h-8M356.8 183.8h10.2M134.5 208.2v5l1.2 6.6"/>
<path d="M134.5 208.2h.8M135.3 208.2l.2 4.6 .7 6.5M135.3 208.2h1.6M135.7 219.8a1.85 1.85 0 0 0 2.2 1.4 1.81 1.81 0 0 1-1.6-1M136.2 219.3v.4M136.2 219.7l.1 .5M136.2 219.7l-.5 .1M136.9 208.2l.2 4.4 .8 6.6M137.9 219.2l-1.7 .1M137.9 219.2h3.7v1.6M140.7 219.4v1.6M140.7 219.4h.9"/>
<path d="M150.2 201h2.3M150.2 219.5h2.3M150.2 202.5h2.3M152.5 219.5v1.5M152.5 201v1.5M152.5 201h19.8v2.6h-1M152.5 202.5v2h18.3M152.5 204.4h18.3M152.5 219.1h18.3M152.5 202.8h19.8M170.8 205.5v1.2h.5M170.8 204.5h.3v1.9h-.3"/>
<path d="M170.8 204.5v1M170.8 204.4v.1M170.8 202.8h.1M170.8 202.8v1.6M170.8 202.8v.1M170.8 201h.1M170.8 219.1v1.9M170.8 201h.3M170.8 205.5h.9M170.8 204.3h.5M171.1 204.5h.6v1M171.1 201h.1"/>
<path d="M171.3 206.4v.3M171.3 204.3v.2M171.3 206.7v8.6h1v2.2M171.3 211h8.3M171.7 205.5v.9h-.6M172.3 217.5l-19.8 .2M172.3 215.4l1.1 .1v.9M172.3 202.2h7.3v8.8M172.3 217.8h-1v1.4l-.5-.1M172.3 203.3h-1v1M172.3 201.2h.4v2h-.4M172.3 217.5h-19.8v2"/>
<path d="M172.3 216.4h1.1M172.5 215.4v2M172.5 201.2v2M172.7 215.5v1.9h-.4M172.7 201.3h.7v1.8h-.7M173.4 216.4v.9h-.7M173.4 216.8h5.4v4.9h-7.8v-.7h-20.8M179.6 211v8.8h-.8M183.6 204.3l-1.2 2.8M194 201.1h2.3M194.3 202l.9 1.3M195.2 201.1v2.2"/>
<path d="M196 202l-.8 1.3M266.3 202l-1.2 2.8M129.4 220.6h.3l-.1 .6zM136.3 220.2h4.3M140.7 221h.9M141.6 220.8v.4M141.6 220.8h4.6M146.2 221.1v.1M146.2 220.7v.4M146.2 220.7h4M150.1 221.2h-22.5M150.2 220.7l-.1 .5"/>
<path d="M162.2 221v1.1h6.2v-1.1M164.2 222.1v1.8h2.5v-1.8M170.8 220.5h8M171.4 221.7v1.8h7v-1.8M172.5 221.7v1.8M174.2 220.5v1.2M4 245.2h123v47.8M4 253.7h123M4 259.4h123M52.4 245.2v47.8M83.5 253.7v5.7M104.7 253.7v5.7"/>
<path d="M216 253h200M216 248h65M216 258h65M228.6 243v15M255.2 243v15M281 243v50M296 243v30M346 243v30M361 243v30M381 253v20M392 253v20M416 243h-200v50"/>
<path d="M4 265h123M4 270.6h123M4 276.2h123M84.9 279.3h1.3M85.5 278.6v1.3M216 278h65M216 273h200M216 263h165M216 268h65M231 263v15M256 263v15M311 273v20"/>
<path d="M393.4 260.5l9-2.5v10l-9-2.5zM4 281.8h123M4 287.4h123M83.5 287.4v5.6M84.9 280.6h1.3M104.7 287.4v5.6M267.4 287.2h1.2M267.4 286h1.2M268 285.5v1.1"/>
<circle cx="156" cy="79.2" r="1"/>
<circle cx="156.1" cy="69.2" r="1"/>
<circle cx="156.1" cy="79.2" r=".95"/>
<circle cx="156.1" cy="69.2" r=".95"/>
<circle cx="162.5" cy="62.8" r=".9"/>
<circle cx="173.1" cy="63.3" r="1"/>
<circle cx="173.1" cy="63.3" r=".83"/>
<circle cx="179.4" cy="63.3" r="1.14"/>
<circle cx="179.4" cy="63.3" r="1.11"/>
<circle cx="185.5" cy="63.3" r="1"/>
<circle cx="185.6" cy="63.3" r=".84"/>
<circle cx="185.6" cy="63.3" r=".42"/>
<circle cx="191.7" cy="63.3" r="1.12"/>
<circle cx="191.7" cy="63.3" r="1.14"/>
<circle cx="198.1" cy="63.3" r=".84"/>
<circle cx="198.1" cy="63.3" r="1"/>
<circle cx="229.2" cy="62.8" r=".9"/>
<circle cx="262.6" cy="62.8" r=".9"/>
<circle cx="282.4" cy="69.2" r=".99"/>
<circle cx="282.4" cy="79.2" r="1"/>
<circle cx="282.5" cy="69.2" r=".95"/>
<circle cx="282.5" cy="79.2" r=".95"/>
<circle cx="162.5" cy="85.5" r=".9"/>
<circle cx="173.1" cy="85" r="1"/>
<circle cx="173.1" cy="85" r=".83"/>
<circle cx="179.4" cy="85" r="1.16"/>
<circle cx="179.4" cy="85" r="1.11"/>
<circle cx="185.5" cy="85" r="1"/>
<circle cx="185.6" cy="85" r=".84"/>
<circle cx="185.6" cy="85" r=".43"/>
<circle cx="191.7" cy="85" r="1.12"/>
<circle cx="191.7" cy="85" r="1.16"/>
<circle cx="195.9" cy="94.2" r=".98"/>
<circle cx="198.1" cy="85" r=".84"/>
<circle cx="198.1" cy="85" r="1"/>
<circle cx="229.2" cy="85.5" r=".9"/>
<circle cx="253.7" cy="88.3" r=".86"/>
<circle cx="379.1" cy="120" r=".91"/>
<circle cx="155.9" cy="128.3" r=".99"/>
<circle cx="155.9" cy="128.3" r=".96"/>
<circle cx="177.2" cy="123.1" r="1"/>
<circle cx="177.2" cy="123.1" r=".85"/>
<circle cx="177.2" cy="123.1" r=".9"/>
<circle cx="181.4" cy="120" r=".99"/>
<circle cx="181.4" cy="120" r=".34"/>
<circle cx="181.4" cy="120" r=".91"/>
<circle cx="184.2" cy="120" r=".86"/>
<circle cx="184.2" cy="120" r=".9"/>
<circle cx="186.9" cy="120" r=".87"/>
<circle cx="186.9" cy="120" r=".91"/>
<circle cx="194.6" cy="123.1" r=".99"/>
<circle cx="194.6" cy="123.2" r=".89"/>
<circle cx="194.6" cy="123.1" r=".87"/>
<circle cx="253.9" cy="123.2" r=".87"/>
<circle cx="253.9" cy="123.1" r="1"/>
<circle cx="261.2" cy="123.2" r="1"/>
<circle cx="261.2" cy="123.2" r=".88"/>
<circle cx="261.2" cy="123.2" r=".89"/>
<circle cx="282.6" cy="128.3" r="1"/>
<circle cx="282.6" cy="128.3" r=".96"/>
<circle cx="334.2" cy="132.7" r="1.5"/>
<circle cx="334.2" cy="132.7" r="1.14"/>
<circle cx="334.2" cy="132.7" r="1.33"/>
<circle cx="334.2" cy="132.7" r="1.17"/>
<circle cx="356.2" cy="132.7" r="1.13"/>
<circle cx="356.2" cy="132.7" r="1.34"/>
<circle cx="356.2" cy="132.7" r="1.5"/>
<circle cx="364.5" cy="123.5" r=".92"/>
<circle cx="364.7" cy="134.4" r=".92"/>
<circle cx="365.3" cy="137.3" r=".96"/>
<circle cx="365.3" cy="120.8" r=".97"/>
<circle cx="368" cy="138" r=".98"/>
<circle cx="368" cy="138" r=".91"/>
<circle cx="368.1" cy="120.2" r=".91"/>
<circle cx="373.5" cy="129" r="8.8"/>
<circle cx="379" cy="137.8" r=".92"/>
<circle cx="381.8" cy="137.3" r=".96"/>
<circle cx="381.8" cy="120.8" r=".97"/>
<circle cx="382.4" cy="123.6" r=".91"/>
<circle cx="334.2" cy="140.2" r="1.32"/>
<circle cx="334.2" cy="140.2" r="1.5"/>
<circle cx="334.2" cy="140.2" r="1.14"/>
<circle cx="334.2" cy="140.2" r="1.17"/>
<circle cx="356.2" cy="140.2" r="1.33"/>
<circle cx="356.2" cy="140.2" r="1.17"/>
<circle cx="356.2" cy="140.2" r="1.13"/>
<circle cx="356.2" cy="140.2" r="1.5"/>
<circle cx="162.5" cy="171.3" r=".9"/>
<circle cx="177" cy="168.5" r=".41"/>
<circle cx="184.7" cy="168.5" r=".39"/>
<circle cx="187.1" cy="168.5" r=".39"/>
<circle cx="194.7" cy="168.5" r=".41"/>
<circle cx="195.9" cy="171.3" r=".9"/>
<circle cx="229.2" cy="171.3" r=".9"/>
<circle cx="253.7" cy="168.5" r=".39"/>
<circle cx="261.4" cy="168.5" r=".41"/>
<circle cx="262.6" cy="171.3" r=".9"/>
<circle cx="162.5" cy="182.7" r=".83"/>
<circle cx="162.5" cy="194" r=".9"/>
<circle cx="173.9" cy="180.9" r="1"/>
<circle cx="195.9" cy="182.7" r=".83"/>
<circle cx="195.9" cy="194" r=".9"/>
<circle cx="229.2" cy="194" r=".9"/>
<circle cx="262.2" cy="182.7" r="2.42"/>
<circle cx="262.6" cy="194" r=".9"/>
<circle cx="183" cy="205.7" r=".99"/>
<circle cx="265.7" cy="203.4" r=".98"/>
</g>
<path d="M412.4 262.3a2.5 2.5 0 0 0-4.1-1.1 2.5 2.5 0 0 0 1 4.2 2.5 2.5 0 0 0 3.2-2.9l-.1-.2" fill="none" stroke="#000" stroke-width=".3" stroke-dasharray="30.5 1.3 1.3 1.3" stroke-dashoffset="24.5" stroke-linecap="butt"/>
<path d="M414.8 261.5a5 5 0 0 0-8.3-2 5 5 0 0 0 2.2 8.3 5 5 0 0 0 6.2-6l-.1-.3" fill="none" stroke="#000" stroke-width=".3" stroke-dasharray="30.5 1.3 1.3 1.3" stroke-dashoffset="16.7" stroke-linecap="butt"/>
<path d="M345.2 129v15.5" fill="none" stroke="#000" stroke-width=".3" stroke-dasharray="30.5 1.3 1.3 1.3" stroke-dashoffset="24.6"/>
<path d="M261.7 182.7h-.8M262.6 183.5v.8M262.6 181.8v-.8M263.4 182.7h.8" fill="none" stroke="#000" stroke-width=".3" stroke-dasharray="30.5 1.3 1.3 1.3"/>
<path d="M410 255.7v14.9" fill="none" stroke="#000" stroke-width=".3" stroke-dasharray="30.5 1.3 1.3 1.3" stroke-dashoffset="25"/>
<path d="M403.4 263l12.6-.1" fill="none" stroke="#000" stroke-width=".3" stroke-dasharray="30.5 1.3 1.3 1.3" stroke-dashoffset="26.1"/>
<path d="M216 248v5" fill="none" stroke="#000" stroke-width=".3" stroke-dasharray="30.5 1.3 1.3 1.3" stroke-dashoffset="29.9"/>
<path d="M159.7 85v-21.7M185.6 85v-21.7M252.2 85v-21.7M278.1 85v-21.7" fill="none" stroke="#f00" stroke-width=".3" stroke-dasharray="30.5 1.3 1.3 1.3" stroke-dashoffset="21.6"/>
<g fill="#000">
<path d="M331.1 141.3l.5 .3h-.6z"/>
<path d="M134.5 32.2l.6-.2v.3zM159.1 32l.6 .2-.6 .1z"/>
<path d="M185 25.5l.6 .2-.6 .1zM134.5 25.7l.6-.2v.3zM287.6 54.5l.6 .1-.6 .2zM278.1 54.6l.6-.1v.3zM251.6 25.5l.6 .2-.6 .1zM185.6 25.7l.6-.2v.3z"/>
<path d="M205.4 63.3l.2 .6h-.4zM205.2 84.4h.4l-.2 .6zM292.1 171.3l.1 .6h-.2zM292 193.4h.2l-.1 .6zM295.3 169l.2 .6h-.3zM295.2 195.8h.3l-.2 .6z"/>
<path d="M134.5 113l.6-.2v.3zM287.6 112.8l.6 .2-.6 .1zM173 58.3l.6-.1v.3zM197.4 58.2l.6 .1-.6 .2zM163.1 48.4l.6-.1v.3zM207.5 48.3l.6 .1-.6 .2zM173 85.8l-.1 .6h.3zM185.6 85.8l-.2 .6h.3zM345.2 145.4l.6-.1v.3zM358.3 145.3l.6 .1-.6 .2zM134.5 164l.6-.1v.3zM162 163.9l.6 .1-.6 .2zM163.3 194.4l.5 .5 .1-.3zM262.5 194.9l-.1 .6h.3zM163.4 182.7l.6 .1v-.3z"/>
<path d="M327.3 142.2h.3l-.2 .6zM327.4 116.8l.2 .6h-.3z"/>
<path d="M344.6 145.3l.6 .1-.6 .2zM331.6 145.4l.6-.1v.3zM287.6 163.9l.6 .1-.6 .2zM262.5 164l.6-.1v.3zM344.1 181.6l.6 .2-.6 .2zM342.7 181.8l.6-.2v.4z"/>
<path d="M162.6 164l.6-.1v.3zM195.3 163.9l.6 .1-.6 .2z"/>
<path d="M229.2 164l.6-.1v.3zM261.9 163.9l.6 .1-.6 .2zM195.9 164l.6-.1v.3zM228.6 163.9l.6 .1-.6 .2z"/>
<path d="M338.7 183.4l.2 .6h-.3zM338.6 187.8h.3l-.2 .6z"/>
<path d="M129.4 220.6h.3l-.1 .6zM129.6 171.8l.1 .6h-.3z"/>
</g>
<g font-size="6.3">
<text x="282.1" y="250.3">名称</text>
<text x="347.1" y="250.3">图号</text>
<text x="282.1" y="260.3">材质</text>
<text x="347.1" y="260.3">质量</text>
<text x="383.3" y="262.1">视</text>
<text x="383.3" y="269.9">图</text>
<text x="282.1" y="270.3">版次</text>
<text x="347.1" y="270.3">比例</text>
</g>
<g font-size="4.2">
<text x="4.8" y="237.6">注意：1.行走平行度（正面+侧面），450行程内，≤±0.03mm，1000行程内，≤±0.05mm。</text>
<text x="12.2" y="243.3">2.本体形变，450行程内，≤±0.03mm，1000行程内，≤±0.05mm。</text>
<text x="18.6" y="251.3">型号/规格</text>
<text x="70.6" y="251.3">GTH8-200-BR-M20-C4</text>
<text x="301.9" y="249.5">GTH8-200-BR-M20-C4</text>
<text x="14.4" y="258.3">螺杆型号/规格</text>
<text x="19.7" y="263.9">有效行程</text>
<text x="63.7" y="258.3">1605</text>
<text x="86.5" y="263.9">200</text>
<text x="89.9" y="258.3">1610</text>
<text x="111.7" y="258.3">1620</text>
<text x="19.7" y="269.5">精度等级</text>
<text x="87.6" y="269.5">C7</text>
<text x="259" y="267">2022/9/23</text>
<text x="19.7" y="275.2">马达容量</text>
<text x="70.6" y="275.2">200/400W（无刹车）</text>
<text x="15.4" y="280.8">重复定位精度</text>
<text x="86.7" y="280.8">0.02</text>
<text x="9.1" y="286.4">感应开关方式及数量</text>
<text x="72.7" y="286.4">外挂型三只（C4）</text>
<text x="15.5" y="292">建议最快速度</text>
<text x="60.5" y="292">250MM/S</text>
<text x="86.7" y="292">500MM/S</text>
<text x="106.4" y="292">1000MMM/S</text>
</g>
<g font-size="4.1">
<text x="265.7" y="184.2">I</text>
<text x="360.9" y="182.7">I</text>
<text x="356.8" y="187.9">1 : 1</text>
</g>
<g font-size="3.5">
<text x="142.5" y="26.9">153 滑台原点位置</text>
<text x="204.5" y="26.9">200 有效行程</text>
<text x="97.5" y="33.4">75.50 滑台极限位置 1</text>
<text x="187.5" y="49.7">135</text>
<text x="188.4" y="59.6">75</text>
<text x="290" y="55.9">30.50 滑台极限位置 1</text>
<text x="206.7" y="75.5" transform="rotate(-90 206.7 75.5)">65</text>
<text x="152" y="95.5">4 x M6 贯穿</text>
<text x="187.2" y="95.4">2 x</text>
<text x="198.9" y="95.4">5</text>
<text x="207.2" y="95.4">8</text>
<text x="211.7" y="114.2">461</text>
<text x="328.7" y="131.5" transform="rotate(-90 328.7 131.5)">78</text>
<text x="313.4" y="138.9">基准面</text>
<text x="334.3" y="146.7">40.70</text>
<text x="350.9" y="146.7">41</text>
<text x="148.5" y="165.3">84</text>
<text x="172.6" y="165.3">100</text>
<text x="208.9" y="165.3">100</text>
<text x="240.3" y="165.3">100</text>
<text x="266.2" y="165.3">77</text>
<text x="165.2" y="182.2">2 x</text>
<text x="176.7" y="182.2">5 H7</text>
<text x="190.6" y="182.2">4</text>
<text x="293.4" y="183.9" transform="rotate(-90 293.4 183.9)">68</text>
<text x="296.6" y="183.9" transform="rotate(-90 296.6 183.9)">82</text>
<text x="347.7" y="183.1">2</text>
<text x="130.9" y="200" transform="rotate(-90 130.9 200)">148</text>
<text x="181.4" y="203.4">4 x M6</text>
<text x="198" y="203.4">15</text>
<text x="265" y="201.1">4 x M6</text>
<text x="279.8" y="201.1">15</text>
<text x="338.3" y="201" transform="rotate(-90 338.3 201)">+0.012</text>
<text x="341.8" y="199.2" transform="rotate(-90 341.8 199.2)">0</text>
<text x="185.7" y="206.9">5.40 贯穿</text>
<text x="268.5" y="204.6">5.40 贯穿</text>
<text x="341.8" y="204.5" transform="rotate(-90 341.8 204.5)">5</text>
<text x="221.4" y="246.8">1</text>
<text x="221.4" y="251.8">2</text>
<text x="218.8" y="256.8">序号</text>
<text x="232.2" y="256.8">修 订 版 次</text>
<text x="257.5" y="256.8">设计变更编号</text>
<text x="228.2" y="261.8">设</text>
<text x="240.1" y="261.8">计</text>
<text x="252" y="261.8">变</text>
<text x="263.9" y="261.8">更</text>
<text x="219.1" y="266.7">设 计</text>
<text x="368.3" y="269.3">1:3</text>
<text x="219.1" y="271.7">校 核</text>
<text x="219.1" y="276.7">批 准</text>
<text x="222.9" y="282.7">技术要求：</text>
<text x="231.8" y="287.3">1、未标注公差全部 0.1</text>
<text x="231.7" y="291.8">2、未标注倒角全部C0.3</text>
</g>
</svg>
